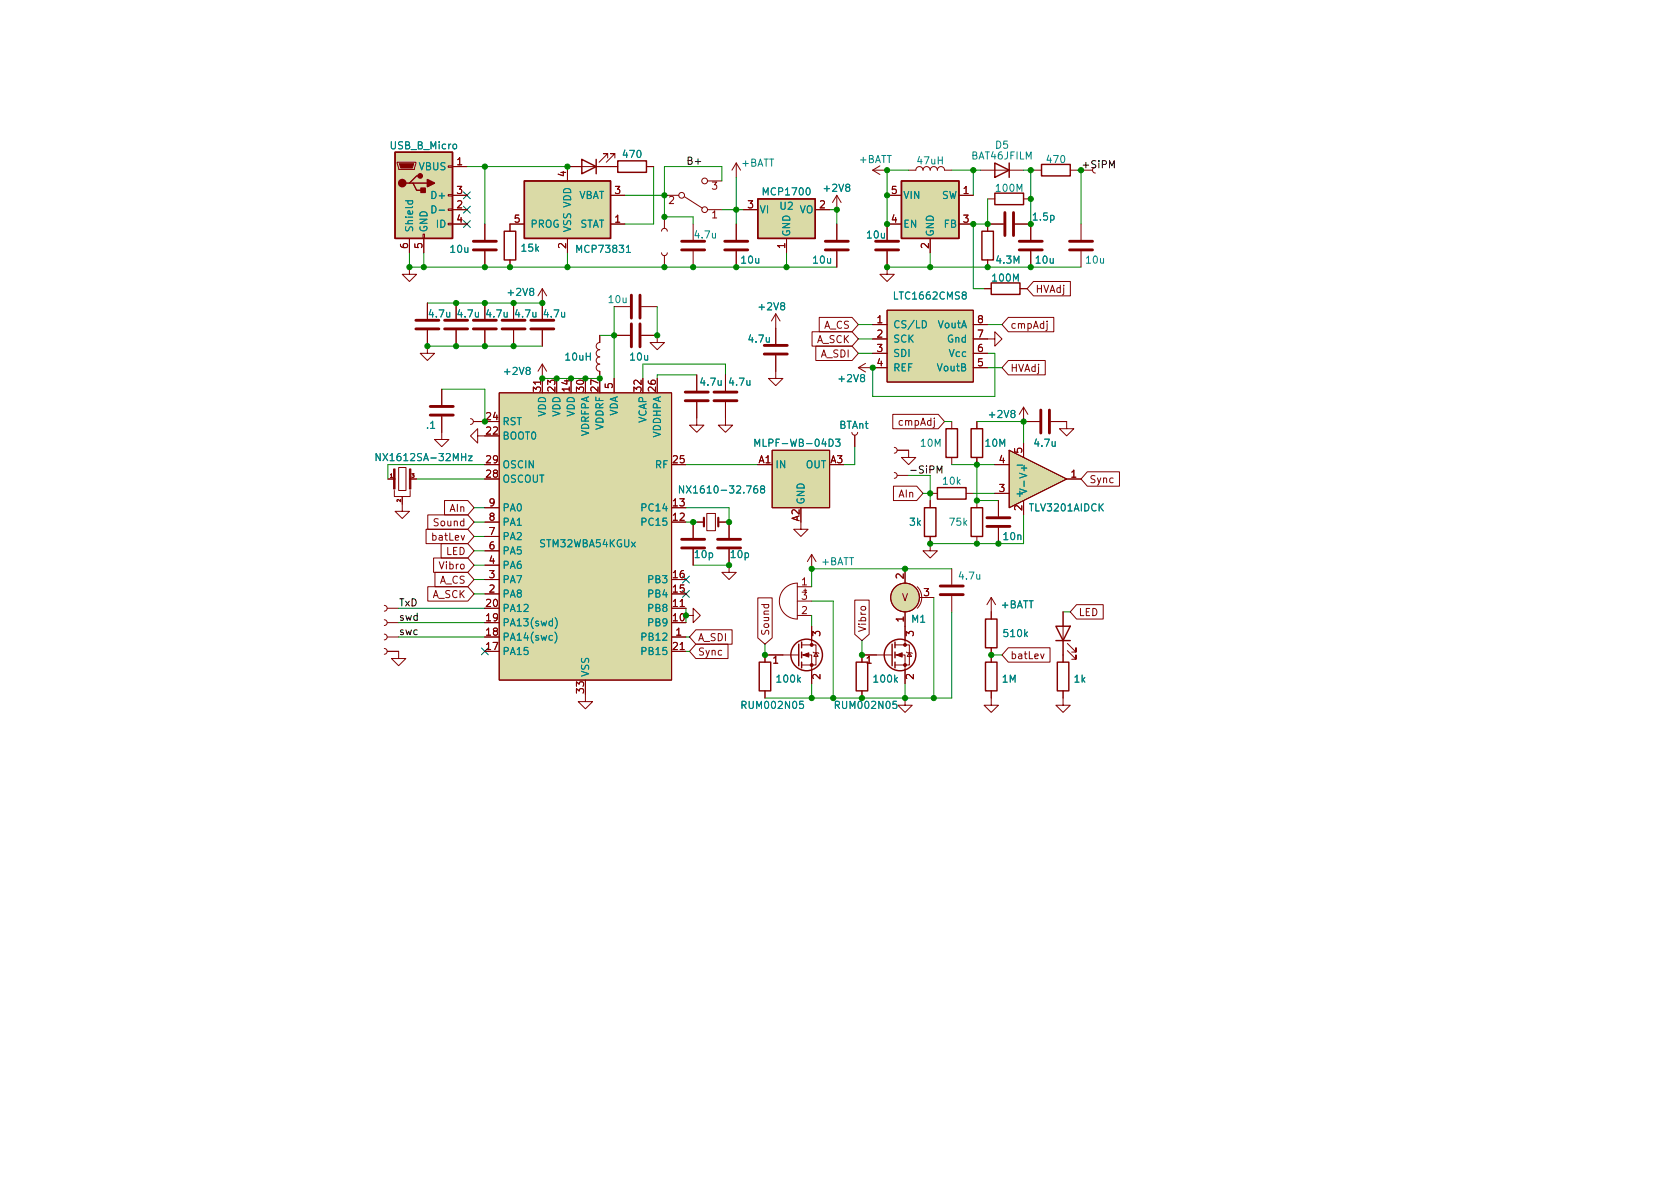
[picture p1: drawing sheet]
<svg xmlns="http://www.w3.org/2000/svg" width="297mm" height="210mm" viewBox="0 0 297 210" stroke-linecap="round" stroke-linejoin="round" font-family="sans-serif">
<g fill="none" stroke="#840000" stroke-width=".25">
<path d="M69.8 26.9h10.2v15.3h-10.2zM72.4 32.4h.6l.7 1.2h1.2M73 32.4h2.6M74.3 31.1h-.6l-1.3 1.3h-.6M92.7 32h15.2v10.2h-15.2zM102.9 28.2l2.5 1.3-2.5 1.2zM105.4 28.2v2.5M109.2 28.4h5.1v2.1h-5.1zM134 35.2h10.1v7h-10.1zM159.4 32h10.1v10.2h-10.1zM175.9 34.2h5.1v2h-5.1zM175.9 28.8l2.5 1.3-2.5 1.3z"/>
<path d="M178.4 28.8v2.6M184.1 29.1h5.1v2h-5.1zM89.2 40.9h2v5.1h-2zM173.6 40.9h2v5.1h-2zM175.3 50h5v2.1h-5zM167.3 75.8h2v5.1h-2zM171.7 75.8h2v5.1h-2zM163.4 89.8h2.1v5.1h-2.1zM165.7 86.2h5.1v2.1h-5.1zM171.7 89.8h2v5.1h-2zM134.2 117.1h2.1v5.1h-2.1zM141.2 113.9v3.8"/>
<path d="M141.7 113.5v1M141.7 115.3v1M141.7 117.1v1M151.4 117.1h2v5.1h-2zM157.7 113.9v3.8M158.2 113.5v1M158.2 115.3v1M158.2 117.1v1M174.2 109.5h2.1v5h-2.1zM174.2 117.1h2.1v5.1h-2.1zM186.7 110.7h2.5l-1.2 2.6zM186.7 113.3h2.5"/>
<path d="M186.9 117.1h2.1v5.1h-2.1z"/>
<circle cx="142.6" cy="115.8" r="2.79"/>
<circle cx="159.1" cy="115.8" r="2.79"/>
</g>
<g fill="none" stroke="#840000" stroke-width=".18">
<path d="M70.2 28.7h3.3v.3l-.2 1h-2.8zM79.2 39.5h.8v.2h-.8zM79.2 37h.8v.2h-.8zM79.2 34.4h.8v.3h-.8zM79.2 29.3h.8v.3h-.8zM80 29.5h2.5M80 37.1h2.5M80 39.6h2.5M80 34.5h2.5M85.7 39.6v2.8M92.7 39.6h-2.5v1.3M107.4 27.9v-.7h-.7h.7l-1.5 1.5"/>
<path d="M107.9 39.6h2.6M107.9 34.5h2.6M108.7 27.9v-.7h-.8h.8l-1.5 1.5M109.2 29.5h-8.9v2.5M114.3 29.5h1.3M117.5 34.5h2.5M117.5 38.3v2.1M118.4 34.9l.5-.2 .2 .4-.8 .9h.8M121 34.8l3.2 2M122.6 39.6v2.8M125.1 37.1h2.5M125.1 32h2.5"/>
<path d="M125.9 32.2h.8l-.4 .5 .4 .1v.5l-.2 .2-.6-.2M126 37.6l.4-.3v1.2M130.2 28.8l-.8 1.3M130.2 28.8v2.6M130.2 39.6v2.8M130.2 28.8l.7 1.3M131.4 37.1h2.6M144.1 37.1h2.6M148 34.5v2.6M148 39.6v2.8M148 34.5l-.8 1.3M148 34.5l.7 1.3"/>
<path d="M154.3 30.1l1.3 .8M154.3 30.1h2.5M155.6 29.3l-1.3 .8M156.8 34.5h2.6M159.4 39.6h-2.6v2.8M160.7 30.1h1.2a.64 .64 0 0 1 .7-.6 .64 .64 0 0 1 .6 .6 .64 .64 0 0 1 .6-.6 .64 .64 0 0 1 .7 .6 .64 .64 0 0 1 .6-.6 .64 .64 0 0 1 .6 .6 .64 .64 0 0 1 .7-.6 .64 .64 0 0 1 .6 .6h1.3M169.5 39.6h2.6M169.5 34.5h2.6M173.4 30.1h7.6M174.6 35.2h1.3M177.4 39.6h-2.8v1.3M179.5 39.6h2.7v2.8"/>
<path d="M181 35.2h1.2M182.9 30.1h1.2M189.2 30.1h1.3M191.1 39.6v2.8M193.7 29.6l-.4 .1-.1 .4 .1 .4 .4 .1M72.4 47.2v1.3h1.3l-1.3 1.3-1.3-1.3h1.3M72.4 42.2v2.5M74.8 41.4h.3v.8h-.3zM74.9 42.2v2.5M75.6 58.4v4.1h1.2l-1.2 1.2-1.3-1.2h1.3M75.6 53.6v2.8M80.6 53.6v2.8"/>
<path d="M80.6 58.4v2.8M85.7 44.4v2.8M85.7 53.6v2.8M85.7 58.4v2.8M90.2 46v1.2M90.8 53.6v2.8M90.8 58.4v2.8M95.9 51v5.4M95.9 58.4v2.8M95.9 51l-.8 1.3M95.9 51l.7 1.3M100.3 42.2v2.5"/>
<path d="M106 59.3v1.3a.64 .64 0 0 0-.6 .6 .64 .64 0 0 0 .6 .6 .64 .64 0 0 0-.6 .7 .64 .64 0 0 0 .6 .6 .64 .64 0 0 0-.6 .6 .64 .64 0 0 0 .6 .7 .64 .64 0 0 0-.6 .6 .64 .64 0 0 0 .6 .7v3.8M108.6 59.3h2.8M108.6 54.2h2.8M113.4 59.3h2.8v1.3h1.3l-1.3 1.2-1.3-1.2h1.3M113.4 54.2h2.8M117 44.7l.1 .4 .4 .1 .3-.1 .2-.4M117 40.9l.1-.4 .4-.1 .3 .1 .2 .4M117.5 45.2v2M122.6 44.4v2.8M130.2 44.4v2.8M137.2 55.5l-.8 1.3M137.2 55.5v5.3"/>
<path d="M137.2 55.5l.7 1.3M139.1 42.2v2.5M143.6 58.7h7.1l1.1 1.2-1.1 1.3h-7.1zM144.8 56.1h5.9l1.1 1.3-1.1 1.3h-5.9zM148 44.4v2.8M154.3 57.4h2.5M154.3 59.9h2.5M156.8 54.9h15.3v12.7h-15.3zM156.8 44.4v4.1h1.3l-1.3 1.3-1.2-1.3h1.2M164.5 42.2v2.5M172.1 59.9h3.8v-1.2l1.3 1.2-1.3 1.3v-1.3M172.1 57.4h2.5"/>
<path d="M174 51h1.3M174.6 46v1.2M178.3 56.1h8v2.6h-8l-1.1-1.3zM180.3 51h1.3M182.2 44.4v2.8M182.7 49.8h6.6v2.5h-6.6l-1.1-1.3zM185.1 57.2v1.1l-.2 .2M185.1 56.8v.1M191.1 44.4v2.8M78.1 73.7v4h1.3l-1.3 1.3-1.3-1.3h1.3M78.1 68.8v2.8M83.2 74l.3 .2 .2 .3-.2 .4-.3 .2"/>
<path d="M83.7 74.5h4.6M84.5 77.1v-1.3l-1.3 1.3 1.3 1.3v-1.3h3.8M88.3 69.5h30.4v50.8h-30.4zM95.6 67.2v.8M95.9 64.4v5.1M95.9 64.4l-.8 1.3M95.9 64.4l.7 1.3M98.4 66.9v2.6M101 66.9v2.6M103.5 66.9v2.6M108.6 66.9v2.6M113.7 66.9v2.6"/>
<path d="M116.2 66.9v2.6M123.2 71.1v4.1h1.3l-1.3 1.2-1.3-1.2h1.3M123.2 66.3v2.8M128.3 71.1v4.1h1.2l-1.2 1.2-1.3-1.2h1.3M128.3 66.3v2.8M136.5 79.6h10.2v10.2h-10.2zM137.2 62.9v4h1.2l-1.2 1.3-1.3-1.3h1.3M144.2 61.2h6.5l1.1 1.3-1.1 1.2h-6.5zM150.6 76.4l.2 .4 .3 .2 .4-.2 .1-.4M151.1 77v2M151.8 65l1.2 .8M151.8 65h5"/>
<path d="M153 64.3l-1.2 .7M154.3 62.5h2.5M157.8 73.3h8.1l1.1 1.2-1.1 1.3h-8.1zM158.1 79.1l.4 .2 .1 .3-.1 .4-.4 .1M158.6 79.6h2.1v1.3h1.2l-1.2 1.3-1.3-1.3h1.3M165.2 74.4v1.1l-.2 .1M165.2 73.9v.2M168.3 74.5v1.3M172.1 65h2.5M172.1 62.5h2.5M172.7 74.5v1.3M178.3 63.7h6.5v2.6h-6.5l-1.1-1.3z"/>
<path d="M178.4 79.6l10.2 5.1-10.2 5.1zM181 72v2.5h2.8M181 72l-.8 1.3M181 78.4v2.5M181 72l.7 1.3M185.8 74.5h2.8v1.3h1.3l-1.3 1.3-1.3-1.3h1.3M68.6 84.7h1.2M69.7 86.7v1.1h2.8v-1.1M70.5 82.7h1.3v4h-1.3zM71.1 87.9v2.5h1.3l-1.3 1.3-1.3-1.3h1.3M72.4 84.7h1.3M75.3 93.6h7.4l1.1 1.3-1.1 1.2h-7.4z"/>
<path d="M75.6 91.1h7.1l1.1 1.2-1.1 1.3h-7.1zM76.7 98.7h6l1.1 1.2-1.1 1.3h-6zM78 96.1h4.7l1.1 1.3-1.1 1.3h-4.7zM78.6 88.5h4.1l1.1 1.3-1.1 1.3h-4.1zM81.5 94.7l.3 .8 .3-.8M85.7 92.3h2.6M85.7 89.8h2.6M85.7 82.2h2.6M85.7 84.7h2.6M85.7 99.9h2.6M85.7 97.4h2.6M85.7 94.9h2.6"/>
<path d="M118.7 92.3h2.6M118.7 89.8h2.6M118.7 82.2h2.6M122.6 92.3v2.8M122.6 97.1v2.8M123.2 92.3h1.3M125 90.8h1.5v3h-1.5zM127 92.3h1.3M128.9 97.1v4.1h1.3l-1.3 1.3-1.3-1.3h1.3M128.9 92.3v2.8M134 82.2h2.5M141.6 92.3v1.3h1.3l-1.3 1.3-1.3-1.3h1.3"/>
<path d="M143.5 98v2.6M143.5 98l-.8 1.3M143.5 98l.8 1.3M158 86h4.1l1.1 1.2-1.1 1.3h-4.1zM158.1 83.6l.4 .1 .1 .4-.1 .3-.4 .2M158.6 84.1h2.1M164.5 94.9v2.5h1.2l-1.2 1.3-1.3-1.3h1.3M164.5 88.5v1.3M164.5 87.2h1.2M168.3 80.9v1.3M170.8 87.2h1.3M172.7 80.9v1.3"/>
<path d="M172.7 88.5v1.3M172.7 94.9v1.2M175.9 87.2h2.5M175.9 82.2h2.5M176.5 88.5v2.8M176.5 93.3v2.8M181 88.5v2.6M188.6 84.7h2.5M192.2 83.4h5.7v2.6h-5.7l-1.1-1.3zM67.9 109.6l.4 .1 .2 .4-.2 .4-.4 .1M67.9 112.1l.4 .2 .2 .3-.2 .4-.4 .2M67.9 114.7l.4 .1 .2 .4-.2 .3-.4 .2"/>
<path d="M67.9 107.1l.4 .1 .2 .4-.2 .3-.4 .2M68.5 115.2h2v1.3h1.3l-1.3 1.2-1.3-1.2h1.3M68.5 112.6h2M68.5 110.1h2M68.5 107.6h2M75.6 103.8h7.1l1.1 1.2-1.1 1.3h-7.1zM76.9 101.2h5.8l1.1 1.3-1.1 1.3h-5.8zM85.7 112.6h2.6M85.7 110.1h2.6M85.7 107.6h2.6M85.7 105h2.6M85.7 102.5h2.6"/>
<path d="M85.7 115.2h2.6M118.7 112.6h2.6M118.7 110.1h2.6M118.7 107.6h2.6M118.7 105h2.6M118.7 102.5h2.6M118.7 115.2h2.6M120.3 107.2h.7M120.3 114.9h.7M121.3 108.8h1.3v-1.2l1.2 1.2-1.2 1.3v-1.3M123 111.4h6.4v2.5h-6.4l-1.1-1.3zM123 113.9h5.7v2.6h-5.7l-1.1-1.3z"/>
<path d="M134 105.7h2.5v7.1l-1.2 1.1-1.3-1.1zM135.3 115.8v1.3M135.9 115.8h5.3M136.8 116.4l.4-.4v1.3M138.7 104.1a3.2 3.2 0 0 1 2.3-1v6.4a3.2 3.2 0 0 1-3-2 3.2 3.2 0 0 1 .7-3.4zM141 103.8h2.5M141 108.8h2.5M141 106.3h2.5M141.7 115.8h1.8v5.1M141.7 114h2.6v3.6h-2.6M142.4 104.1v.5M143.5 110.7v3.3"/>
<path d="M143.7 112.4v-.8l.5 .5 .1-.4h.6l.1 .2-.1 .5M143.8 115.3l.1 .1h.8l.1 .2M144.3 115.4l.4 .7h-.8zM145 119.3v.8l-.9-.8-.4 .2 .1 .5M151.1 106.1h2.6v6.1l-1.3 1.1-1.3-1.1zM153.3 116.4l.4-.4v1.3M157.7 115.8h-5.3v1.3M158.2 115.8h1.8v5.1M158.2 114h2.6v3.6h-2.6M160 100.6v2.5M160 108.2v5.8M160.2 112.4v-.8l.5 .5 .1-.4h.6l.1 .2-.1 .5"/>
<path d="M160.3 115.3l.1 .1h.8l.1 .2M160.8 115.4l.4 .7h-.8zM161.5 119.3v.8l-.9-.8-.4 .2 .1 .5M162.2 103.8a2.69 2.69 0 0 1 0 3.8M162.6 105.7h2.5M168.3 100.6v2.8M168.3 105.4v2.8M175.3 105.7v3.8M175.3 114.5v2.6M175.3 105.7l-.8 1.2M175.3 105.7l.7 1.2M178.3 114.5h7.4v2.6h-7.4l-1.1-1.3z"/>
<path d="M184 115.6l.3 .9 .3-.9M188 108.2v8.9M188.7 115.1l1.5 1.5v-.8v.8h-.7M188.7 113.8l1.5 1.5v-.8v.8h-.7M190.3 106.9h4.8v2.6h-4.8l-1.1-1.3zM103.5 120.3v3.8h1.3l-1.3 1.2-1.3-1.2h1.3M135.3 122.2v1.2M152.4 122.2v1.2M160 123.4v1.3h1.3l-1.3 1.3-1.3-1.3h1.3M175.3 122.2v2.5h1.2l-1.2 1.3-1.3-1.3h1.3M188 122.2v2.5h1.2l-1.2 1.3-1.3-1.3h1.3"/>
<circle cx="120.5" cy="34.5" r=".51"/>
<circle cx="124.6" cy="32" r=".51"/>
<circle cx="124.6" cy="37.1" r=".51"/>
<circle cx="160" cy="105.7" r="2.54"/>
</g>
<g fill="none" stroke="#840000" stroke-width=".51">
<path d="M177.7 37.6v4.1M179.2 37.6v4.1M73.5 58.2h4.1M73.5 56.6h4.1M78.6 58.2h4.1M78.6 56.6h4.1M83.7 44.2h4.1M83.7 42.7h4.1M83.7 58.2h4.1M83.7 56.6h4.1M88.8 58.2h4M88.8 56.6h4"/>
<path d="M93.9 58.2h4M93.9 56.6h4M111.6 52.2v4.1M111.6 57.3v4M113.2 52.2v4.1M113.2 57.3v4M120.5 44.2h4.1M120.5 42.7h4.1M128.1 44.2h4.1M128.1 42.7h4.1M145.9 44.2h4.1M145.9 42.7h4.1"/>
<path d="M154.8 44.2h4.1M154.8 42.7h4.1M180.2 44.2h4.1M180.2 42.7h4.1M189.1 44.2h4.1M189.1 42.7h4.1M76.1 71.9h4M76.1 73.4h4M121.2 70.9h4M121.2 69.3h4M126.2 70.9h4.1M126.2 69.3h4.1"/>
<path d="M135.1 62.6h4.1M135.1 61.1h4.1M184 72.5v4.1M185.5 72.5v4.1M120.5 96.9h4.1M120.5 95.4h4.1M126.9 96.9h4M126.9 95.4h4M174.5 93.1h4.1M174.5 91.6h4.1M166.2 103.6h4.1M166.2 105.2h4.1"/>
</g>
<g fill="none" stroke="#008484" stroke-width=".18">
<path d="M71.7 35.5h1.3M72.2 35.5l-.1 .4 .3 .2 .5-.1v-.5M77.6 37.2h1M80.2 25.5h.3l.2 .2v.4l-.2 .2h-.3l-.1-.2zM142.6 33.3l.2-.1a.68 .68 0 0 1 .5 .6 .68 .68 0 0 1-.5 .7l-.2-.1-.1-.4zM149.8 33.1l-.3-.2 .1-.2 .2-.1h.3l.2 .2-.1 .2-.6 .2-.1 .2 .1 .3 .2 .1h.2l.3-.2-.1-.4-.2-.1M185.8 38.1h.3l.3 .2-.2 .6h-.4M79 55.2v.8l.3 .1 .2-.2M79.5 55.2v.9M84.1 55.2v.8l.3 .1 .2-.2M84.6 55.2v.9M89.1 55.2l.1 .8 .3 .1 .2-.2"/>
<path d="M89.7 55.2v.9M93.9 51.5l-.3-.2 .1-.2 .2-.1h.4l.1 .2-.1 .2-.5 .2-.2 .2 .1 .3 .2 .2 .4-.1 .1-.2-.1-.3-.2-.2M94.2 55.2l.1 .8 .3 .1 .2-.2M94.8 55.2v.9M99.3 55.2l.1 .8 .3 .1 .1-.2M99.8 55.2v.9M110.8 43.7l.3-.3v1.2M110.8 44.6h.7M126 41.3v.7l.3 .1 .2-.1M126.5 41.3v.8M135.5 59.7v.8h.3l.2-.1M136 59.7v.8"/>
<path d="M138.3 54.1l-.3-.3 .1-.2 .2-.1 .3 .1 .1 .2v.2l-.6 .1-.1 .2v.3l.3 .2 .3-.1 .1-.1v-.4l-.2-.1M163.1 56.7a.64 .64 0 0 1 .7 .6 .64 .64 0 0 1-.7 .7zM170.4 52.2l-.3-.3 .1-.2 .2-.1 .3 .1 .1 .2v.1l-.6 .2-.1 .2 .1 .4 .2 .1h.2l.2-.2v-.4l-.2-.1M93.3 65.5l-.3-.2 .1-.2 .2-.1h.3l.1 .2v.2l-.6 .2-.1 .1 .1 .4 .2 .1h.3l.1-.2v-.4l-.2-.1M127 67.3v.8h.3l.2-.1M127.5 67.3v.8M132 67.3l.1 .8h.3l.2-.1M132.6 67.3v.8M146.6 77.7a.64 .64 0 0 1 .7 .6 .64 .64 0 0 1-.7 .6zM147.7 77.7h.8l-.4 .4 .4 .2v.5l-.2 .1-.6-.1M152.4 66.8l-.3-.3 .1-.2 .2-.1 .4 .1 .1 .2-.1 .2-.5 .1-.2 .2v.3l.3 .2 .4-.1 .1-.1-.1-.4-.2-.1M179 73.1l-.3-.2 .1-.2 .2-.1h.3l.2 .2-.1 .2-.5 .2-.2 .2 .1 .3 .2 .1h.2l.3-.2-.1-.4-.2-.1"/>
<path d="M186 78.1l.1 .8h.3l.2-.1M186.6 78.1v.8M81.6 80.8h.7M82.3 80.2v1.3M82.8 80.6h.7l-.7 .9h.7M111.7 95.9l.6 .8M112.3 95.9l-.6 .8M132 85.9h.8l-.5 1.3M133.9 85.9l-.4 .1a.86 .86 0 0 0 0 1.2l.4-.1 .1-.5-.3-.2-.3 .1-.1 .1M134.7 86.5l-.2-.3v-.2l.2-.1 .4 .1 .1 .2-.1 .1-.5 .2-.1 .2v.2l.2 .3h.3l.2-.3-.1-.3-.1-.1M179.8 82.3h1M194.5 89.6l.6 .8"/>
<path d="M195.1 89.1l-.8 .7M98.1 111.8a1.46 1.46 0 0 1 0 1.9M98.2 109.2a1.46 1.46 0 0 1 0 2M141.5 119.8l-.5 .5M158.7 119.8l-.5 .5M172.7 101.6l.1 .8h.3l.1-.1M173.2 101.6v.8M181.3 112.1l.4 .5M181.7 111.7l-.5 .5M141.2 120.2l.3 .4M142 124h-.6v.6l.1-.1 .5 .1 .1 .1-.1 .5-.2 .1-.4-.1M158.3 120.2l.4 .4"/>
<path d="M158.5 124h-.6v.6l.1-.1 .5 .1 .1 .1-.1 .5-.2 .1-.4-.1"/>
</g>
<g fill="#dadaa6" stroke="#dadaa6" stroke-width=".18">
<path d="M134 35.2h10.1v7h-10.1z"/>
<path d="M92.7 32h15.2v10.2h-15.2z"/>
<path d="M88.3 69.5h30.4v50.8h-30.4z"/>
<path d="M136.5 79.6h10.2v10.2h-10.2z"/>
<path d="M69.8 26.9h10.2v15.3h-10.2z"/>
<path d="M178.4 79.6l10.2 5.1-10.2 5.1z"/>
<path d="M159.4 32h10.1v10.2h-10.1z"/>
<path d="M156.8 54.9h15.3v12.7h-15.3z"/>
<circle cx="160" cy="105.7" r="2.54"/>
</g>
<g fill="#840000" stroke="#840000" stroke-width=".18">
<path d="M158.5 115.8l1-.4v.8z"/>
<path d="M142 115.8l1-.4v.8z"/>
<path d="M70.6 29h2.6l-.3 .7h-2z"/>
<path d="M69.6 82.9h.2v3.6h-.2z"/>
<path d="M72.4 82.9h.2v3.6h-.2z"/>
<circle cx="160" cy="117.6" r=".25"/>
<circle cx="160" cy="114" r=".25"/>
<circle cx="143.5" cy="117.6" r=".25"/>
<circle cx="143.5" cy="114" r=".25"/>
</g>
<g fill="#840000" stroke="#840000" stroke-width=".25">
<path d="M75.6 31.7l1.2 .7-1.2 .6z"/>
<path d="M74.4 33.3h.8v.7h-.8z"/>
<circle cx="71.1" cy="32.4" r=".63"/>
<circle cx="74.3" cy="31.1" r=".38"/>
</g>
<path d="M124.5 91.6v1.5M127 91.6v1.5" fill="none" stroke="#840000" stroke-width=".38"/>
<path d="M196.2 29.7v-1.3l.4 .9 .4-.9v1.3M165.7 83.7v-1.3l.4 .9 .4-.9v1.3" fill="none" stroke="#000" stroke-width=".18"/>
<g fill="none" stroke="#008400" stroke-width=".18">
<path d="M82.5 29.5h17.8M85.7 29.5v10.1M110.5 34.5h7M115.6 29.5v10.1h-5.1M127.6 32v-2.5h-10.1v8.8h5.1v1.3M127.6 37.1h3.8M130.2 31.4v8.2M146.7 37.1h1.3v2.5M160.7 30.1h-3.9v9.5M168.3 30.1h5.1M172.1 30.1v4.4M174.6 35.2v4.4h-2.5v11.4h1.9"/>
<path d="M181 30.1h1.9M182.2 30.1v9.5M190.5 30.1h.6v9.5M72.4 44.7v2.5h75.6M74.9 44.7v2.5M75.6 53.6h20.3M100.3 44.7v2.5M106 59.3h2.6M108.6 54.2v12.7M116.2 54.2v5.1M139.1 44.7v2.5M151.8 57.4h2.5"/>
<path d="M151.8 59.9h2.5M156.8 47.2h34.3M164.5 44.7v2.5M174.6 57.4h2.6M75.6 61.2h20.3M78.1 68.8h7.6v5.7M95.9 66.9h10.1M123.2 66.3h-7v.6M128.3 66.3v-1.9h-14.6v2.5M151.1 79v3.2h-1.9M151.8 62.5h2.5M167 74.5h1.3"/>
<path d="M172.7 74.5h8.3v3.9M174.6 62.5h1.3v7.6h-21.6v-5.1M174.6 65h2.6M73.7 84.7h12M83.8 99.9h1.9M83.8 97.4h1.9M83.8 94.9h1.9M83.8 89.8h1.9M83.8 92.3h1.9M85.7 82.2h-17.1v2.5M121.3 82.2h12.7M121.3 89.8h7.6v2.5h-.6"/>
<path d="M121.3 92.3h1.9M122.6 99.9h6.3M160.7 84.1h3.8v4.4M163.2 87.2h1.3M168.3 82.2h7.6M172.1 87.2h3.8M172.7 82.2v6.3h3.8M181 91.1v5h-16.5M70.5 110.1h15.2M70.5 112.6h15.2M70.5 107.6h15.2M83.8 102.5h1.9"/>
<path d="M83.8 105h1.9M121.3 112.6h.6M121.3 107.6v2.5M121.3 115.2h.6M135.3 113.9v1.9h.6M143.5 108.8v1.9M143.5 106.3h3.8v17.1M152.4 113.3v2.5M165.1 105.7v17.7M168.3 108.2v15.2h-33M168.3 100.6h-24.8v3.2M175.3 115.8h1.9"/>
<path d="M188 108.2h1.2M143.5 120.9v2.5M160 120.9v2.5"/>
</g>
<path d="M81.9 36.5l1.3 1.2M81.9 33.9l1.3 1.2M81.9 39l1.3 1.2M83.2 36.5l-1.3 1.2M83.2 33.9l-1.3 1.2M83.2 39l-1.3 1.2M85.1 114.6l1.2 1.2M86.3 114.6l-1.2 1.2M120.7 104.4l1.2 1.2M120.7 101.9l1.2 1.2M121.9 104.4l-1.2 1.2M121.9 101.9l-1.2 1.2" fill="none" stroke="#000084" stroke-width=".18"/>
<g fill="#008400" stroke="#008400" stroke-width=".18">
<circle cx="174.6" cy="39.6" r=".46"/>
<circle cx="174.6" cy="47.2" r=".46"/>
<circle cx="172.1" cy="39.6" r=".46"/>
<circle cx="164.5" cy="47.2" r=".46"/>
<circle cx="182.2" cy="47.2" r=".46"/>
<circle cx="160" cy="100.6" r=".46"/>
<circle cx="175.3" cy="115.8" r=".46"/>
<circle cx="160" cy="123.4" r=".46"/>
<circle cx="165.1" cy="123.4" r=".46"/>
<circle cx="191.1" cy="30.1" r=".46"/>
<circle cx="182.2" cy="30.1" r=".46"/>
<circle cx="156.8" cy="39.6" r=".46"/>
<circle cx="156.8" cy="47.2" r=".46"/>
<circle cx="182.2" cy="35.2" r=".46"/>
<circle cx="172.1" cy="30.1" r=".46"/>
<circle cx="156.8" cy="30.1" r=".46"/>
<circle cx="156.8" cy="34.5" r=".46"/>
<circle cx="182.2" cy="39.6" r=".46"/>
<circle cx="135.3" cy="115.8" r=".46"/>
<circle cx="152.4" cy="115.8" r=".46"/>
<circle cx="147.3" cy="123.4" r=".46"/>
<circle cx="152.4" cy="123.4" r=".46"/>
<circle cx="143.5" cy="123.4" r=".46"/>
<circle cx="143.5" cy="100.6" r=".46"/>
<circle cx="154.3" cy="65" r=".46"/>
<circle cx="148" cy="37.1" r=".46"/>
<circle cx="139.1" cy="47.2" r=".46"/>
<circle cx="130.2" cy="47.2" r=".46"/>
<circle cx="130.2" cy="37.1" r=".46"/>
<circle cx="164.5" cy="96.1" r=".46"/>
<circle cx="172.7" cy="88.5" r=".46"/>
<circle cx="172.7" cy="96.1" r=".46"/>
<circle cx="164.5" cy="87.2" r=".46"/>
<circle cx="176.5" cy="96.1" r=".46"/>
<circle cx="172.7" cy="82.2" r=".46"/>
<circle cx="181" cy="74.5" r=".46"/>
<circle cx="128.9" cy="99.9" r=".46"/>
<circle cx="122.6" cy="92.3" r=".46"/>
<circle cx="128.9" cy="92.3" r=".46"/>
<circle cx="108.6" cy="59.3" r=".46"/>
<circle cx="121.3" cy="108.8" r=".46"/>
<circle cx="116.2" cy="59.3" r=".46"/>
<circle cx="122.6" cy="47.2" r=".46"/>
<circle cx="90.8" cy="61.2" r=".46"/>
<circle cx="80.6" cy="53.6" r=".46"/>
<circle cx="85.7" cy="47.2" r=".46"/>
<circle cx="85.7" cy="29.5" r=".46"/>
<circle cx="72.4" cy="47.2" r=".46"/>
<circle cx="74.9" cy="47.2" r=".46"/>
<circle cx="85.7" cy="53.6" r=".46"/>
<circle cx="85.7" cy="61.2" r=".46"/>
<circle cx="80.6" cy="61.2" r=".46"/>
<circle cx="75.6" cy="61.2" r=".46"/>
<circle cx="117.5" cy="47.2" r=".46"/>
<circle cx="100.3" cy="47.2" r=".46"/>
<circle cx="90.8" cy="53.6" r=".46"/>
<circle cx="90.2" cy="47.2" r=".46"/>
<circle cx="95.9" cy="53.6" r=".46"/>
<circle cx="100.3" cy="29.5" r=".46"/>
<circle cx="117.5" cy="38.3" r=".46"/>
<circle cx="117.5" cy="34.5" r=".46"/>
<circle cx="98.4" cy="66.9" r=".46"/>
<circle cx="103.5" cy="66.9" r=".46"/>
<circle cx="106" cy="66.9" r=".46"/>
<circle cx="101" cy="66.9" r=".46"/>
<circle cx="85.7" cy="74.5" r=".46"/>
<circle cx="95.9" cy="66.9" r=".46"/>
</g>
<g font-size="1.8" fill="#008484">
<text x="68.8" y="26.8">USB_B_Micro</text>
<text x="109.9" y="28.3">470</text>
<text x="131" y="29.8">+BATT</text>
<text x="151.8" y="29.2">+BATT</text>
<text x="161.9" y="29.4">47uH</text>
<text x="171.6" y="28.6">BAT46JFILM</text>
<text x="175.8" y="26.7">D5</text>
<text x="184.8" y="29.2">470</text>
<text x="73.9" y="30.5">VBUS</text>
<text x="76" y="35.6">D+</text>
<text x="102.4" y="35.6">VBAT</text>
<text x="134.6" y="34.9">MCP1700</text>
<text x="145.3" y="34.3">+2V8</text>
<text x="159.6" y="35.6">VIN</text>
<text x="166.5" y="35.6">SW</text>
<text x="175.8" y="34.3">100M</text>
<text x="73.4" y="41.1" transform="rotate(-90 73.4 41.1)">Shield</text>
<text x="76" y="41.1" transform="rotate(-90 76 41.1)">GND</text>
<text x="76" y="38.1">D-</text>
<text x="77" y="40.6">ID</text>
<text x="93.7" y="40.6">PROG</text>
<text x="101.4" y="41.1" transform="rotate(-90 101.4 41.1)">VSS VDD</text>
<text x="102.5" y="40.6">STAT</text>
<text x="134.2" y="38.1">VI</text>
<text x="137.7" y="37.5">U2</text>
<text x="140.1" y="41.9" transform="rotate(-90 140.1 41.9)">GND</text>
<text x="141.3" y="38.1">VO</text>
<text x="159.6" y="40.6">EN</text>
<text x="165.5" y="41.9" transform="rotate(-90 165.5 41.9)">GND</text>
<text x="166.8" y="40.6">FB</text>
<text x="182.4" y="39.4">1.5p</text>
<text x="79.4" y="45.1">10u</text>
<text x="92" y="44.9">15k</text>
<text x="101.6" y="45.1">MCP73831</text>
<text x="122.6" y="42.5">4.7u</text>
<text x="130.8" y="47">10u</text>
<text x="143.5" y="47">10u</text>
<text x="153" y="42.5">10u</text>
<text x="175.9" y="47">4.3M</text>
<text x="182.9" y="47">10u</text>
<text x="191.8" y="47">10u</text>
<text x="89.5" y="52.7">+2V8</text>
<text x="107.4" y="54">10u</text>
<text x="157.8" y="53.3">LTC1662CMS8</text>
<text x="175.2" y="50.2">100M</text>
<text x="75.6" y="56.5">4.7u</text>
<text x="80.6" y="56.5">4.7u</text>
<text x="85.7" y="56.5">4.7u</text>
<text x="90.8" y="56.5">4.7u</text>
<text x="95.9" y="56.5">4.7u</text>
<text x="133.8" y="55.2">+2V8</text>
<text x="157.9" y="58.4">CS/LD</text>
<text x="165.7" y="58.4">VoutA</text>
<text x="99.7" y="64.1">10uH</text>
<text x="111.2" y="64.1">10u</text>
<text x="132.1" y="61">4.7u</text>
<text x="157.9" y="61">SCK</text>
<text x="157.9" y="63.5">SDI</text>
<text x="167.3" y="61">Gnd</text>
<text x="167.7" y="63.5">Vcc</text>
<text x="88.8" y="66.7">+2V8</text>
<text x="123.6" y="68.6">4.7u</text>
<text x="128.6" y="68.6">4.7u</text>
<text x="148" y="67.9">+2V8</text>
<text x="157.9" y="66">REF</text>
<text x="165.5" y="66">VoutB</text>
<text x="75.2" y="76.2">.1</text>
<text x="88.8" y="75.6">RST</text>
<text x="96.9" y="73.8" transform="rotate(-90 96.9 73.8)">VDD</text>
<text x="99.4" y="73.8" transform="rotate(-90 99.4 73.8)">VDD</text>
<text x="102" y="73.8" transform="rotate(-90 102 73.8)">VDD</text>
<text x="104.5" y="77.2" transform="rotate(-90 104.5 77.2)">VDRFPA</text>
<text x="107.1" y="76.1" transform="rotate(-90 107.1 76.1)">VDDRF</text>
<text x="109.6" y="73.6" transform="rotate(-90 109.6 73.6)">VDA</text>
<text x="114.7" y="74.8" transform="rotate(-90 114.7 74.8)">VCAP</text>
<text x="117.2" y="77.4" transform="rotate(-90 117.2 77.4)">VDDHPA</text>
<text x="148.3" y="76.2">BTAnt</text>
<text x="174.5" y="74.3">+2V8</text>
<text x="66.1" y="81.9">NX1612SA-32MHz</text>
<text x="88.8" y="78.1">BOOT0</text>
<text x="88.8" y="83.2">OSCIN</text>
<text x="115.7" y="83.2">RF</text>
<text x="133.1" y="79.4">MLPF-WB-04D3</text>
<text x="137" y="83.2">IN</text>
<text x="142.4" y="83.2">OUT</text>
<text x="162.6" y="79.4">10M</text>
<text x="174" y="79.4">10M</text>
<text x="182.6" y="79.4">4.7u</text>
<text x="88.8" y="85.7">OSCOUT</text>
<text x="119.8" y="87.6">NX1610-32.768</text>
<text x="142.6" y="89.3" transform="rotate(-90 142.6 89.3)">GND</text>
<text x="166.5" y="86.1">10k</text>
<text x="179.5" y="88.3">+</text>
<text x="182" y="87.5" transform="rotate(-90 182 87.5)">V- V+</text>
<text x="88.8" y="95.9">PA2</text>
<text x="88.8" y="93.3">PA1</text>
<text x="88.8" y="90.8">PA0</text>
<text x="113.1" y="93.3">PC15</text>
<text x="113.1" y="90.8">PC14</text>
<text x="160.7" y="93.3">3k</text>
<text x="167.6" y="93.3">75k</text>
<text x="177.2" y="95.9">10n</text>
<text x="181.8" y="90.8">TLV3201AIDCK</text>
<text x="88.8" y="101">PA6</text>
<text x="88.8" y="98.4">PA5</text>
<text x="95.3" y="97.2">STM32WBA54KGUx</text>
<text x="122.6" y="99.1">10p</text>
<text x="128.9" y="99.1">10p</text>
<text x="145.1" y="100.3">+BATT</text>
<text x="88.8" y="106">PA8</text>
<text x="88.8" y="103.5">PA7</text>
<text x="114.3" y="106">PB4</text>
<text x="114.3" y="103.5">PB3</text>
<text x="169.3" y="102.9">4.7u</text>
<text x="176.9" y="108">+BATT</text>
<text x="88.8" y="113.7">PA14(swc)</text>
<text x="88.8" y="111.1">PA13(swd)</text>
<text x="88.8" y="108.6">PA12</text>
<text x="113.1" y="113.7">PB12</text>
<text x="114.3" y="111.1">PB9</text>
<text x="114.3" y="108.6">PB8</text>
<text x="161" y="110.5">M1</text>
<text x="177.2" y="113">510k</text>
<text x="88.8" y="116.2">PA15</text>
<text x="104.5" y="119.8" transform="rotate(-90 104.5 119.8)">VSS</text>
<text x="113.1" y="116.2">PB15</text>
<text x="130.8" y="125.7">RUM002N05</text>
<text x="137" y="121.1">100k</text>
<text x="147.3" y="125.7">RUM002N05</text>
<text x="154.2" y="121.1">100k</text>
<text x="177" y="121.1">1M</text>
<text x="189.7" y="121.1">1k</text>
</g>
<g font-size="1.8" fill="#840000">
<text x="80.6" y="29.2">1</text>
<text x="80.6" y="34.3">3</text>
<text x="100.1" y="31.4" transform="rotate(-90 100.1 31.4)">4</text>
<text x="108.5" y="34.3">3</text>
<text x="157.4" y="34.3">5</text>
<text x="170.1" y="34.3">1</text>
<text x="80.6" y="36.8">2</text>
<text x="80.6" y="39.4">4</text>
<text x="90.8" y="39.4">5</text>
<text x="108.5" y="39.4">1</text>
<text x="125.7" y="39.4">1</text>
<text x="132" y="36.8">3</text>
<text x="144.7" y="36.8">2</text>
<text x="157.4" y="39.4">4</text>
<text x="170.1" y="39.4">3</text>
<text x="72.1" y="44.1" transform="rotate(-90 72.1 44.1)">6</text>
<text x="74.7" y="44.1" transform="rotate(-90 74.7 44.1)">5</text>
<text x="100.1" y="44.1" transform="rotate(-90 100.1 44.1)">2</text>
<text x="138.8" y="44.1" transform="rotate(-90 138.8 44.1)">1</text>
<text x="164.2" y="44.1" transform="rotate(-90 164.2 44.1)">2</text>
<text x="183" y="52.2">HVAdj</text>
<text x="145.6" y="58.5">A_CS</text>
<text x="154.9" y="57.1">1</text>
<text x="154.9" y="59.7">2</text>
<text x="172.7" y="59.7">7</text>
<text x="172.7" y="57.1">8</text>
<text x="178.6" y="58.5">cmpAdj</text>
<text x="144.4" y="61.1">A_SCK</text>
<text x="145" y="63.6">A_SDI</text>
<text x="154.9" y="62.2">3</text>
<text x="154.9" y="64.8">4</text>
<text x="172.7" y="64.8">5</text>
<text x="172.7" y="62.2">6</text>
<text x="95.6" y="69.5" transform="rotate(-90 95.6 69.5)">31</text>
<text x="98.2" y="69.5" transform="rotate(-90 98.2 69.5)">23</text>
<text x="100.7" y="69.5" transform="rotate(-90 100.7 69.5)">14</text>
<text x="103.3" y="69.5" transform="rotate(-90 103.3 69.5)">30</text>
<text x="105.8" y="69.5" transform="rotate(-90 105.8 69.5)">27</text>
<text x="108.3" y="68.9" transform="rotate(-90 108.3 68.9)">5</text>
<text x="113.4" y="69.5" transform="rotate(-90 113.4 69.5)">32</text>
<text x="116" y="69.5" transform="rotate(-90 116 69.5)">26</text>
<text x="178.6" y="66.1">HVAdj</text>
<text x="85.7" y="76.8">22</text>
<text x="85.7" y="74.3">24</text>
<text x="158.7" y="75.7">cmpAdj</text>
<text x="85.7" y="81.9">29</text>
<text x="118.7" y="81.9">25</text>
<text x="134" y="81.9">A1</text>
<text x="146.7" y="81.9">A3</text>
<text x="176.5" y="81.9">4</text>
<text x="180.7" y="80.3" transform="rotate(-90 180.7 80.3)">5</text>
<text x="85.7" y="84.4">28</text>
<text x="86.3" y="89.5">9</text>
<text x="118.7" y="89.5">13</text>
<text x="158.8" y="88.4">AIn</text>
<text x="176.5" y="87">3</text>
<text x="189.2" y="84.4">1</text>
<text x="192.6" y="85.8">Sync</text>
<text x="76.1" y="96">batLev</text>
<text x="76.4" y="93.4">Sound</text>
<text x="79.4" y="90.9">AIn</text>
<text x="86.3" y="94.6">7</text>
<text x="86.3" y="92.1">8</text>
<text x="118.7" y="92.1">12</text>
<text x="141.4" y="92.3" transform="rotate(-90 141.4 92.3)">A2</text>
<text x="180.7" y="90.5" transform="rotate(-90 180.7 90.5)">2</text>
<text x="77.5" y="101.1">Vibro</text>
<text x="78.8" y="98.5">LED</text>
<text x="86.3" y="99.7">4</text>
<text x="86.3" y="97.1">6</text>
<text x="76.4" y="106.1">A_SCK</text>
<text x="77.7" y="103.6">A_CS</text>
<text x="85.7" y="107.3">20</text>
<text x="86.3" y="104.8">2</text>
<text x="86.3" y="102.2">3</text>
<text x="118.7" y="107.3">11</text>
<text x="118.7" y="104.8">15</text>
<text x="118.7" y="102.2">16</text>
<text x="141.6" y="103.5">1</text>
<text x="141.6" y="106">3</text>
<text x="159.4" y="106.7">V</text>
<text x="159.8" y="102.5" transform="rotate(-90 159.8 102.5)">2</text>
<text x="163.1" y="105.4">3</text>
<text x="85.7" y="112.4">18</text>
<text x="85.7" y="109.8">19</text>
<text x="118.7" y="109.8">10</text>
<text x="119.3" y="112.4">1</text>
<text x="123.3" y="113.8">A_SDI</text>
<text x="136.4" y="112.5" transform="rotate(-90 136.4 112.5)">Sound</text>
<text x="141.6" y="108.6">2</text>
<text x="153.5" y="111.8" transform="rotate(-90 153.5 111.8)">Vibro</text>
<text x="159.8" y="110.1" transform="rotate(-90 159.8 110.1)">1</text>
<text x="190.7" y="109.3">LED</text>
<text x="85.7" y="114.9">17</text>
<text x="118.7" y="114.9">21</text>
<text x="123.3" y="116.3">Sync</text>
<text x="136.5" y="118.1">1</text>
<text x="153" y="118.1">1</text>
<text x="178.6" y="116.9">batLev</text>
<text x="103.3" y="122.8" transform="rotate(-90 103.3 122.8)">33</text>
</g>
<g font-size="1.8">
<text x="121.3" y="29.1">B+</text>
<text x="191.1" y="29.7">+SiPM</text>
<text x="160.7" y="83.7">-SiPM</text>
<text x="70.5" y="107.2">TxD</text>
<text x="70.5" y="112.3">swc</text>
<text x="70.5" y="109.8">swd</text>
</g>
<g font-size=".9" fill="#840000">
<text x="68.8" y="84.4">1</text>
<text x="70.9" y="88.9" transform="rotate(-90 70.9 88.9)">2</text>
<text x="72.6" y="84.4">3</text>
</g>
</svg>
